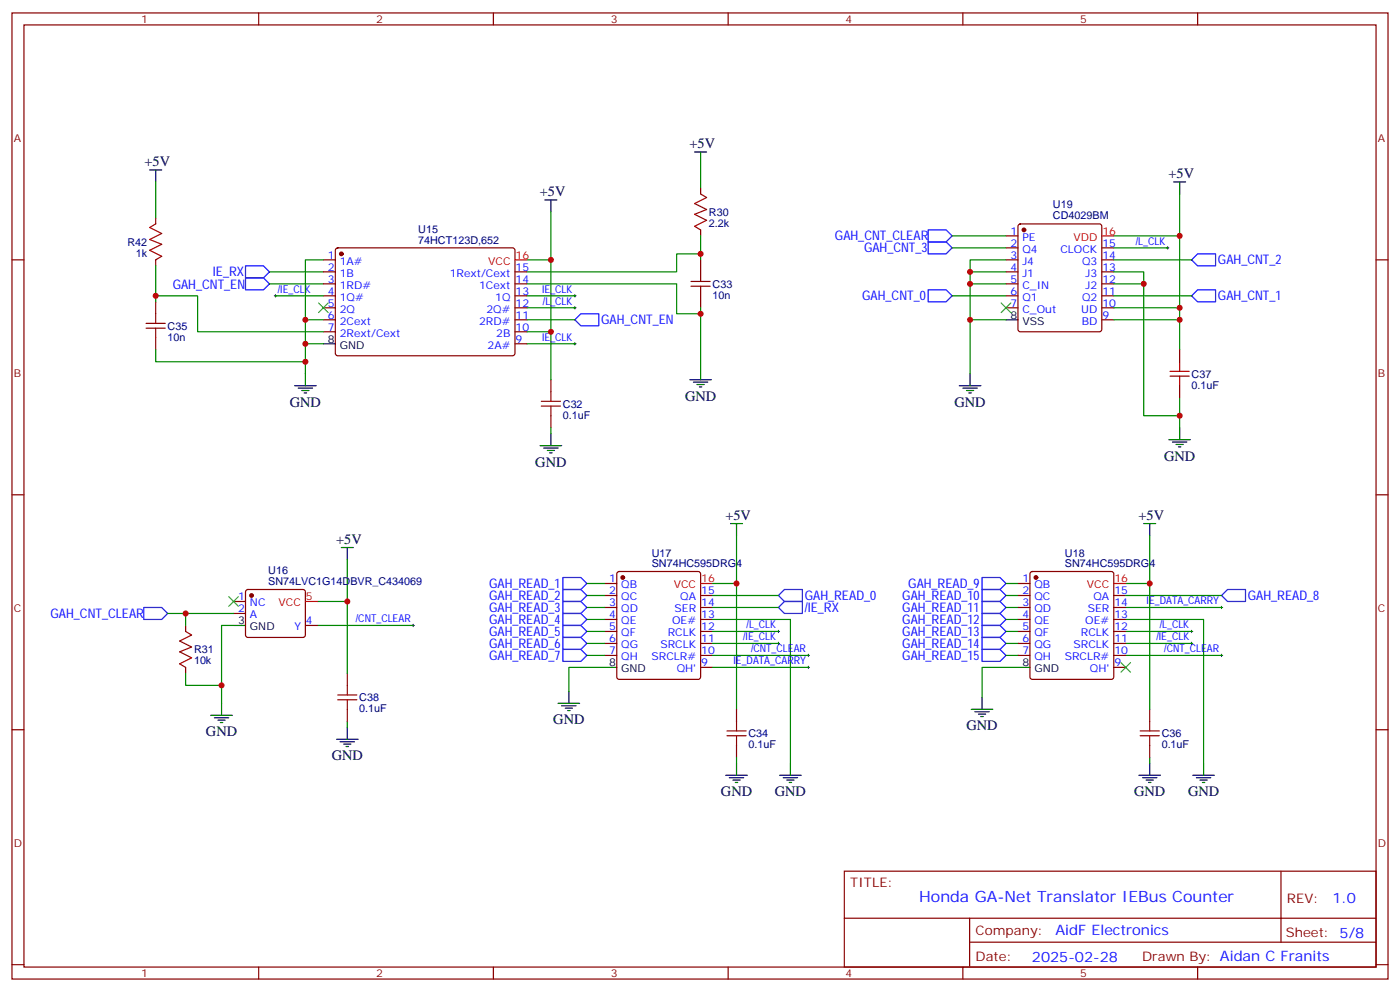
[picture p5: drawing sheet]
<svg xmlns="http://www.w3.org/2000/svg" width="412mm" height="292mm" viewBox="0 0 412 292" stroke-linecap="round" stroke-linejoin="round" font-family="sans-serif">
<g fill="none" stroke="#870000" stroke-width=".35">
<path d="M3.5 3.8h405.4v284.3h-405.4zM7.1 7.3h398.2v277.3h-398.2zM76.2 3.8v3.5M145.3 3.8v3.5M214.5 3.8v3.5M283.6 3.8v3.5M352.8 3.8v3.5M206.4 55.3v1.8M3.5 76.5h3.6M45.9 64.1v1.8M45.9 76.5v1.7M95.2 76.5h3.6"/>
<path d="M99 73.2l.5-.2h51.8l.4 .7-.1 30.6-.6 .4-51.8-.1-.4-.6v-30.3zM206.4 67.7v1.7M206.4 76.5v3.5M296.3 76.5h3.6M296.3 73h3.6M296.3 69.4h3.6M300.1 66.1l.5-.2h23.2l.5 .2 .3 .5v30.3l-.3 .5-.5 .2h-23.2l-.5-.2-.2-.5v-30.3zM324.6 76.5h3.5M324.6 73h3.5M405.3 76.5h3.6M45.9 88.8v3.6M45.9 99.4v3.5"/>
<path d="M95.2 80h3.6M95.2 83.5h3.6M95.2 87.1h3.6M95.2 90.6h3.6M95.2 94.1h3.6M95.2 97.6h3.6M151.7 80h3.5M151.7 83.5h3.5M151.7 87.1h3.5M151.7 90.6h3.5M151.7 94.1h3.5M151.7 97.6h3.5"/>
<path d="M206.4 87.1v3.5M296.3 80h3.6M296.3 83.5h3.6M296.3 87.1h3.6M296.3 90.6h3.6M324.6 80h3.5M324.6 83.5h3.5M324.6 87.1h3.5M324.6 90.6h3.5M324.6 94.1h3.5M151.7 101.2h3.5M162.3 111.8v3.5"/>
<path d="M347.5 102.9v3.6M347.5 113.5v3.6M162.3 122.3v3.6M3.5 145.6h3.6M405.3 145.6h3.6M68.8 177h3.5M72.6 173.7l.4-.2h16.3l.5 .2 .2 .5v12.7l-.3 .5-.4 .2h-16.3l-.5-.2-.2-.5v-12.7zM178.2 171.7h3.5M178.2 175.3h3.5M178.2 178.8h3.5M181.9 168.4l.5-.2h23.3l.5 .2 .2 .5v30.3l-.3 .5-.4 .3h-23.3l-.5-.3-.2-.5v-30.3zM206.4 175.3h3.5"/>
<path d="M206.4 178.8h3.5M299.9 171.7h3.5M299.9 175.3h3.5M299.9 178.8h3.5M303.6 168.4l.5-.2h23.3l.5 .2 .2 .5v30.3l-.3 .5-.4 .3h-23.3l-.5-.3-.2-.5v-30.3zM328.1 175.3h3.5M328.1 178.8h3.5M54.7 184.1v1.7M54.7 196.4v1.8M68.8 180.6h3.5M90 184.1h3.5M102.3 198.2v3.5"/>
<path d="M178.2 182.3h3.5M178.2 185.8h3.5M178.2 189.4h3.5M178.2 192.9h3.5M206.4 182.3h3.5M206.4 185.8h3.5M206.4 189.4h3.5M206.4 192.9h3.5M206.4 196.4h3.5M299.9 182.3h3.5M299.9 185.8h3.5M299.9 189.4h3.5"/>
<path d="M299.9 192.9h3.5M328.1 182.3h3.5M328.1 185.8h3.5M328.1 189.4h3.5M328.1 192.9h3.5M328.1 196.4h3.5M3.5 214.8h3.6M102.3 208.8v3.5M217 208.8v3.5M217 219.4v3.5M338.7 208.8v3.5M338.7 219.4v3.5"/>
<path d="M405.3 214.8h3.6M248.7 256.4h156.6v28.2h-156.6zM377.3 256.4v20.9M248.7 270.2h156.5M285.6 277.3h119.6M285.6 270.2v14.2M3.5 283.9h3.6M76.2 284.6v3.5M145.3 284.6v3.5M214.5 284.6v3.5M283.6 284.6v3.5M352.8 284.6v3.5"/>
<path d="M405.3 283.9h3.6"/>
</g>
<g fill="none" stroke="#000" stroke-width=".35">
<path d="M44.1 50h3.5M45.9 50v3.6M160.5 58.8h3.5M162.3 58.8v3.6M204.6 44.7h3.5M206.4 44.7v3.6M345.7 53.6h3.5M347.5 53.6v3.5M296.3 94.1h3.6M86.8 113.5h6.3M87.8 114.2h4.3M88.9 114.9h2.1"/>
<path d="M89.6 115.6h.7M90 110v3.5M95.2 101.2h3.6M203.2 111.8h6.3M204.3 112.5h4.2M205.3 113.2h2.1M206 113.9h.7M206.4 108.2v3.6M282.6 113.5h6.3M283.6 114.2h4.3M284.7 114.9h2.1M285.4 115.6h.7"/>
<path d="M285.8 110v3.5M159.1 131.2h6.4M160.2 131.9h4.2M161.2 132.6h2.1M161.9 133.3h.7M162.3 127.6v3.6M344.3 129.4h6.4M345.4 130.1h4.2M346.4 130.8h2.1M347.1 131.5h.7M347.5 125.9v3.5M215.2 154.1h3.5"/>
<path d="M217 154.1v3.5M336.9 154.1h3.5M338.7 154.1v3.5M100.5 161.1h3.6M102.3 161.1v3.6M68.8 184.1h3.5M178.2 196.4h3.5M299.9 196.4h3.5M62.1 210.5h6.3M63.1 211.2h4.3M64.2 211.9h2.1M64.9 212.7h.7"/>
<path d="M65.3 207v3.5M99.1 217.6h6.4M100.2 218.3h4.2M101.2 219h2.2M102 219.7h.7M102.3 214.1v3.5M164.4 207h6.3M165.5 207.7h4.2M166.5 208.4h2.1M167.2 209.1h.7M167.6 203.5v3.5M286.1 208.8h6.4"/>
<path d="M287.2 209.5h4.2M288.2 210.2h2.1M288.9 210.9h.7M289.3 205.2v3.6M213.8 228.2h6.3M214.8 228.9h4.3M215.9 229.6h2.1M216.6 230.3h.7M217 224.6v3.6M229.7 228.2h6.3M230.7 228.9h4.2M231.8 229.6h2.1"/>
<path d="M232.5 230.3h.7M232.8 224.6v3.6M335.5 228.2h6.3M336.5 228.9h4.3M337.6 229.6h2.1M338.3 230.3h.7M338.7 224.6v3.6M351.4 228.2h6.3M352.4 228.9h4.3M353.5 229.6h2.1M354.2 230.3h.7M354.5 224.6v3.6"/>
</g>
<g fill="none" stroke="#a10000" stroke-width=".35">
<path d="M206.4 57.1l1.7 1-3.5 1.8 3.5 1.8-3.5 1.4 3.5 1.7-3.5 1.8 1.8 1.1M45.9 65.9l-1.8 1.1 3.5 1.7-3.5 1.8 3.5 1.4-3.5 1.8 3.5 1.7-1.7 1.1M43 96.6h5.7M43 95.2h5.7M45.9 92.4v2.8M45.9 96.6v2.8M203.6 84.2h5.6M203.6 82.8h5.6M206.4 80v2.8M206.4 84.2v2.9M159.5 119.5h5.6M159.5 118.1h5.6"/>
<path d="M162.3 115.3v2.8M162.3 119.5v2.8M344.7 110.7h5.6M344.7 109.3h5.6M347.5 106.5v2.8M347.5 110.7v2.8M54.7 185.8l1.7 1.1-3.5 1.8 3.5 1.7-3.5 1.4 3.5 1.8-3.5 1.8 1.8 1M99.5 206h5.6M99.5 204.5h5.6M102.3 201.7v2.8M102.3 206v2.8M214.1 216.5h5.7"/>
<path d="M214.1 215.1h5.7M217 212.3v2.8M217 216.5v2.9M335.8 216.5h5.7M335.8 215.1h5.7M338.7 212.3v2.8M338.7 216.5v2.9"/>
</g>
<g fill="none" stroke="#008700" stroke-width=".35">
<path d="M45.9 53.6v10.5M206.4 48.3v7M347.5 57.1v12.3h-19.4M45.9 78.2v8.9M95.2 76.5h-5.2v17.6M162.3 62.4v14.1h-7.1M162.3 76.5v35.3M206.4 76.5v-1.8h-7.1v5.3h-44.1M206.4 69.4v5.3M280.5 73h15.8M280.5 69.4h15.8M296.3 76.5h-10.5v3.5"/>
<path d="M328.1 76.5h22.9M328.1 73h15.9M347.5 69.4v33.5M45.9 88.8v-1.7h12.3v10.5h37M79.4 83.5h15.8M79.4 80h15.8M81.1 87.1h14.1M95.2 94.1h-5.2v7.1M155.2 83.5h44.1v8.9h7.1M155.2 87.1h14.1M155.2 94.1h14.1M155.2 97.6h7.1"/>
<path d="M155.2 90.6h14.1M206.4 90.6v17.6M280.5 87.1h15.8M285.8 83.5h10.5M296.3 94.1h-10.5v15.9M296.3 80h-10.5v14.1M328.1 80h8.8v42.3h10.6M328.1 83.5h8.8M328.1 87.1h22.9M328.1 94.1h19.4M328.1 90.6h19.4M45.9 102.9v3.6h44.1"/>
<path d="M95.2 101.2h-5.2v8.8M155.2 101.2h14.1M347.5 117.1v8.8M162.3 125.9v1.7M217 157.6v14.1h-7.1M338.7 157.6v14.1h-7.1M93.5 177h8.8v21.2M102.3 164.7v12.3M172.9 178.8h5.3M172.9 175.3h5.3M172.9 171.7h5.3M209.9 178.8h19.4"/>
<path d="M209.9 175.3h19.4M217 171.7v37.1M296.3 178.8h3.6M296.3 175.3h3.6M296.3 171.7h3.6M331.6 178.8h28.2M331.6 175.3h28.2M338.7 171.7v37.1M49.4 180.6h19.4M54.7 198.2v3.5h10.6M54.7 180.6v3.5M68.8 184.1h-3.5v22.9"/>
<path d="M93.5 184.1h28.2M172.9 192.9h5.3M172.9 189.4h5.3M172.9 185.8h5.3M172.9 182.3h5.3M178.2 196.4h-10.6v7.1M209.9 182.3h22.9v42.3M209.9 192.9h28.2M209.9 196.4h28.2M209.9 189.4h19.4M209.9 185.8h19.4M296.3 192.9h3.6"/>
<path d="M296.3 189.4h3.6M296.3 185.8h3.6M296.3 182.3h3.6M299.9 196.4h-10.6v8.8M331.6 182.3h22.9v42.3M331.6 192.9h28.2M331.6 189.4h19.4M331.6 185.8h19.4M102.3 212.3v1.8M217 222.9v1.7M338.7 222.9v1.7"/>
</g>
<g fill="none" stroke="#00f" stroke-width=".35">
<path d="M72.3 78.2h5.3l1.8 1.8-1.8 1.8h-5.3zM273.4 67.7h5.3l1.8 1.7-1.8 1.8h-5.3zM273.4 71.2h5.3l1.8 1.8-1.8 1.7h-5.3zM351 76.5l1.8-1.8h5.3v3.5h-5.3zM72.3 81.8h5.3l1.8 1.7-1.8 1.8h-5.3zM169.3 94.1l1.8-1.7h5.3v3.5h-5.3zM273.4 85.3h5.3l1.8 1.8-1.8 1.7h-5.3zM351 87.1l1.8-1.8h5.3v3.5h-5.3zM42.3 178.8h5.3l1.8 1.8-1.8 1.7h-5.3zM165.8 173.5h5.3l1.8 1.8-1.8 1.7h-5.3zM165.8 170h5.3l1.8 1.7-1.8 1.8h-5.3zM165.8 177h5.3l1.8 1.8-1.8 1.8h-5.3z"/>
<path d="M229.3 178.8l1.8-1.8h5.3v3.6h-5.3zM229.3 175.3l1.8-1.8h5.3v3.5h-5.3zM289.3 170h5.3l1.7 1.7-1.7 1.8h-5.3zM289.3 173.5h5.3l1.7 1.8-1.7 1.7h-5.3zM289.3 177h5.3l1.7 1.8-1.7 1.8h-5.3zM361.6 173.5h5.3v3.5h-5.3l-1.8-1.7zM165.8 191.1h5.3l1.8 1.8-1.8 1.8h-5.3zM165.8 187.6h5.3l1.8 1.8-1.8 1.7h-5.3zM165.8 180.6h5.3l1.8 1.7-1.8 1.8h-5.3zM165.8 184.1h5.3l1.8 1.7-1.8 1.8h-5.3zM289.3 180.6h5.3l1.7 1.7-1.7 1.8h-5.3zM289.3 184.1h5.3l1.7 1.7-1.7 1.8h-5.3z"/>
<path d="M289.3 191.1h5.3l1.7 1.8-1.7 1.8h-5.3zM289.3 187.6h5.3l1.7 1.8-1.7 1.7h-5.3z"/>
</g>
<g fill="none" stroke="#000" stroke-width=".29">
<path d="M343.6 73h.7M344 72.6v.7M80.8 87.1h.7M81.1 86.7v.7M169 87.1h.7M169 90.6h.7M169.3 86.7v.7M169.3 90.2v.7M169 101.2h.7M169.3 100.8v.7M359.5 178.8h.7M359.8 178.4v.7"/>
<path d="M121.4 184.1h.7M121.7 183.7v.7M229 189.4h.7M229 185.8h.7M229.3 185.5v.7M229.3 189v.7M237.8 196.4h.7M237.8 192.9h.7M238.1 192.5v.8M238.1 196.1v.7M350.7 189.4h.7M350.7 185.8h.7"/>
<path d="M351 185.5v.7M351 189v.7M359.5 192.9h.7M359.8 192.5v.8"/>
</g>
<g fill="#870000" stroke="#870000" stroke-width=".35">
<circle cx="183.4" cy="170" r=".53"/>
<circle cx="100.5" cy="74.7" r=".53"/>
<circle cx="305.2" cy="170" r=".53"/>
<circle cx="301.6" cy="67.7" r=".53"/>
<circle cx="74.1" cy="175.3" r=".53"/>
</g>
<path d="M151.7 76.5h3.5M324.6 69.4h3.5M90 177h3.5M206.4 171.7h3.5M328.1 171.7h3.5" fill="none" stroke="#f00" stroke-width=".35"/>
<path d="M93.8 89.2l2.9 2.8M96.7 89.2l-2.9 2.8M294.9 89.2l2.8 2.8M297.7 89.2l-2.8 2.8M67.4 175.6l2.8 2.8M70.2 175.6l-2.8 2.8M330.2 195l2.8 2.8M333 195l-2.8 2.8" fill="none" stroke="#3c3" stroke-width=".35"/>
<g fill="#c00">
<circle cx="162.3" cy="76.5" r=".88"/>
<circle cx="206.4" cy="92.4" r=".88"/>
<circle cx="206.4" cy="74.7" r=".88"/>
<circle cx="217" cy="171.7" r=".88"/>
<circle cx="90" cy="106.5" r=".88"/>
<circle cx="90" cy="101.2" r=".88"/>
<circle cx="45.9" cy="87.1" r=".88"/>
<circle cx="162.3" cy="97.6" r=".88"/>
<circle cx="90" cy="94.1" r=".88"/>
<circle cx="338.7" cy="171.7" r=".88"/>
<circle cx="285.8" cy="94.1" r=".88"/>
<circle cx="285.8" cy="80" r=".88"/>
<circle cx="336.9" cy="83.5" r=".88"/>
<circle cx="347.5" cy="69.4" r=".88"/>
<circle cx="347.5" cy="122.3" r=".88"/>
<circle cx="347.5" cy="90.6" r=".88"/>
<circle cx="347.5" cy="94.1" r=".88"/>
<circle cx="102.3" cy="177" r=".88"/>
<circle cx="54.7" cy="180.6" r=".88"/>
<circle cx="65.3" cy="201.7" r=".88"/>
<circle cx="285.8" cy="83.5" r=".88"/>
</g>
<text font-size="4.6" fill="#00f" x="270.8" y="265.4">Honda GA-Net Translator IEBus Counter</text>
<g font-size="4.2">
<text x="203.1" y="43.6">+5V</text>
<text x="42.6" y="48.9">+5V</text>
<text x="344.2" y="52.4">+5V</text>
<text x="159" y="57.7">+5V</text>
<text x="85.4" y="119.7">GND</text>
<text x="201.8" y="117.9">GND</text>
<text x="281.2" y="119.7">GND</text>
<text x="157.7" y="137.3">GND</text>
<text x="342.9" y="135.6">GND</text>
<text x="213.7" y="153">+5V</text>
<text x="335.4" y="153">+5V</text>
<text x="99" y="160">+5V</text>
<text x="163" y="213.2">GND</text>
<text x="284.7" y="214.9">GND</text>
<text x="60.7" y="216.7">GND</text>
<text x="97.7" y="223.8">GND</text>
<text x="212.4" y="234.4">GND</text>
<text x="228.2" y="234.4">GND</text>
<text x="334.1" y="234.4">GND</text>
<text x="350" y="234.4">GND</text>
</g>
<g font-size="4.2" fill="#00f">
<text x="392.5" y="265.7">1.0</text>
<text x="310.9" y="275.2">AidF Electronics</text>
<text x="304" y="283">2025-02-28</text>
</g>
<g font-size="3.9" fill="#00f">
<text x="245.9" y="70.8">GAH_CNT_CLEAR</text>
<text x="254.5" y="74.3">GAH_CNT_3</text>
<text x="358.8" y="77.8">GAH_CNT_2</text>
<text x="62.7" y="81.3">IE_RX</text>
<text x="50.9" y="84.9">GAH_CNT_EN</text>
<text x="254" y="88.4">GAH_CNT_0</text>
<text x="358.8" y="88.3">GAH_CNT_1</text>
<text x="177.1" y="95.4">GAH_CNT_EN</text>
<text x="144.1" y="173.1">GAH_READ_1</text>
<text x="267.6" y="173.1">GAH_READ_9</text>
<text x="144.1" y="176.6">GAH_READ_2</text>
<text x="237.1" y="176.5">GAH_READ_0</text>
<text x="265.8" y="176.6">GAH_READ_10</text>
<text x="367.6" y="176.6">GAH_READ_8</text>
<text x="14.9" y="181.9">GAH_CNT_CLEAR</text>
<text x="144.1" y="183.6">GAH_READ_4</text>
<text x="144.1" y="180.1">GAH_READ_3</text>
<text x="237.1" y="180.2">/IE_RX</text>
<text x="265.8" y="180.1">GAH_READ_11</text>
<text x="265.8" y="183.6">GAH_READ_12</text>
<text x="144.1" y="190.7">GAH_READ_6</text>
<text x="144.1" y="187.2">GAH_READ_5</text>
<text x="265.8" y="187.2">GAH_READ_13</text>
<text x="265.8" y="190.7">GAH_READ_14</text>
<text x="144.1" y="194.2">GAH_READ_7</text>
<text x="265.8" y="194.2">GAH_READ_15</text>
</g>
<g font-size="3.9" fill="#800">
<text x="250.5" y="261">TITLE:</text>
<text x="379.1" y="265.7">REV:</text>
<text x="287.4" y="275.2">Company:</text>
<text x="378.7" y="275.8">Sheet: 5/8</text>
<text x="287.4" y="282.9">Date:</text>
<text x="336.4" y="282.9">Drawn By: Aidan C Franits</text>
</g>
<g font-size="3.2" fill="#800">
<text x="41.6" y="6.8">1</text>
<text x="110.8" y="6.8">2</text>
<text x="179.9" y="6.8">3</text>
<text x="249.1" y="6.8">4</text>
<text x="318.2" y="6.8">5</text>
<text x="4.1" y="41.9">A</text>
<text x="405.9" y="41.9">A</text>
<text x="4.1" y="111.1">B</text>
<text x="405.9" y="111.1">B</text>
<text x="4.1" y="180.2">C</text>
<text x="405.9" y="180.2">C</text>
<text x="4.1" y="249.3">D</text>
<text x="405.9" y="249.3">D</text>
<text x="41.6" y="287.6">1</text>
<text x="110.8" y="287.6">2</text>
<text x="179.9" y="287.6">3</text>
<text x="249.1" y="287.6">4</text>
<text x="318.2" y="287.6">5</text>
</g>
<g font-size="3.2" fill="#000080">
<text x="208.8" y="63.5">R30</text>
<text x="310.2" y="64.5">CD4029BM</text>
<text x="310.2" y="61.3">U19</text>
<text x="123.2" y="71.7">74HCT123D,652</text>
<text x="123.2" y="68.5">U15</text>
<text x="208.8" y="66.7">2.2k</text>
<text x="37.6" y="72.3">R42</text>
<text x="40" y="75.6">1k</text>
<text x="209.9" y="87.9">10n</text>
<text x="209.9" y="84.6">C33</text>
<text x="49.4" y="100.2">10n</text>
<text x="49.4" y="97">C35</text>
<text x="351" y="111.1">C37</text>
<text x="165.8" y="119.9">C32</text>
<text x="351" y="114.4">0.1uF</text>
<text x="165.8" y="123.2">0.1uF</text>
<text x="192" y="167">SN74HC595DRG4</text>
<text x="192" y="163.8">U17</text>
<text x="313.7" y="167">SN74HC595DRG4</text>
<text x="313.7" y="163.8">U18</text>
<text x="79" y="172.3">SN74LVC1G14DBVR_C434069</text>
<text x="79" y="169.1">U16</text>
<text x="57.1" y="195.5">10k</text>
<text x="57.1" y="192.3">R31</text>
<text x="105.8" y="209.6">0.1uF</text>
<text x="105.8" y="206.4">C38</text>
<text x="220.5" y="220.2">0.1uF</text>
<text x="220.5" y="217">C34</text>
<text x="342.2" y="220.2">0.1uF</text>
<text x="342.2" y="217">C36</text>
</g>
<g font-size="3.2" fill="#00f">
<text x="297.7" y="69.1">1</text>
<text x="301.2" y="70.8">PE</text>
<text x="96.6" y="76.1">1</text>
<text x="100.1" y="77.9">1A#</text>
<text x="297.7" y="76.1">3</text>
<text x="297.7" y="72.6">2</text>
<text x="301.2" y="77.9">J4</text>
<text x="301.2" y="74.4">Q4</text>
<text x="312.4" y="74.4">CLOCK</text>
<text x="318.7" y="77.9">Q3</text>
<text x="324.7" y="72.6">15</text>
<text x="324.7" y="76.1">14</text>
<text x="334.6" y="72.1">/L_CLK</text>
<text x="96.6" y="79.7">2</text>
<text x="96.6" y="83.2">3</text>
<text x="100.1" y="81.4">1B</text>
<text x="132.5" y="81.4">1Rext/Cext</text>
<text x="151.9" y="83.2">14</text>
<text x="151.9" y="79.7">15</text>
<text x="297.7" y="83.2">5</text>
<text x="297.7" y="79.7">4</text>
<text x="301.2" y="81.4">J1</text>
<text x="319.8" y="81.4">J3</text>
<text x="324.7" y="79.7">13</text>
<text x="324.7" y="83.2">12</text>
<text x="81.8" y="86.2">/IE_CLK</text>
<text x="96.6" y="86.7">4</text>
<text x="100.1" y="84.9">1RD#</text>
<text x="100.1" y="88.5">1Q#</text>
<text x="141.1" y="84.9">1Cext</text>
<text x="145.9" y="88.5">1Q</text>
<text x="151.9" y="86.7">13</text>
<text x="159.7" y="86.2">IE_CLK</text>
<text x="159.9" y="89.7">/L_CLK</text>
<text x="297.7" y="86.7">6</text>
<text x="301.2" y="88.5">Q1</text>
<text x="301.2" y="84.9">C_IN</text>
<text x="318.7" y="88.5">Q2</text>
<text x="319.8" y="84.9">J2</text>
<text x="324.7" y="86.7">11</text>
<text x="96.6" y="90.2">5</text>
<text x="96.6" y="93.8">6</text>
<text x="100.1" y="92">2Q</text>
<text x="100.1" y="95.5">2Cext</text>
<text x="141.1" y="95.5">2RD#</text>
<text x="143.3" y="92">2Q#</text>
<text x="151.9" y="93.8">11</text>
<text x="151.9" y="90.2">12</text>
<text x="297.7" y="90.2">7</text>
<text x="301.2" y="92">C_Out</text>
<text x="318.5" y="92">UD</text>
<text x="318.6" y="95.5">BD</text>
<text x="324.7" y="90.2">10</text>
<text x="324.7" y="93.8">9</text>
<text x="96.6" y="97.3">7</text>
<text x="100.1" y="99.1">2Rext/Cext</text>
<text x="146.2" y="99.1">2B</text>
<text x="151.9" y="100.8">9</text>
<text x="151.9" y="97.3">10</text>
<text x="159.7" y="100.3">IE_CLK</text>
<text x="143.6" y="102.6">2A#</text>
<text x="179.5" y="171.4">1</text>
<text x="183" y="173.1">QB</text>
<text x="301.2" y="171.4">1</text>
<text x="304.7" y="173.1">QB</text>
<text x="70.1" y="176.7">1</text>
<text x="73.6" y="178.4">NC</text>
<text x="179.5" y="174.9">2</text>
<text x="179.5" y="178.4">3</text>
<text x="183" y="176.7">QC</text>
<text x="200.4" y="176.7">QA</text>
<text x="206.6" y="178.4">14</text>
<text x="206.6" y="174.9">15</text>
<text x="301.2" y="174.9">2</text>
<text x="301.2" y="178.4">3</text>
<text x="304.7" y="176.7">QC</text>
<text x="322.1" y="176.7">QA</text>
<text x="328.3" y="178.4">14</text>
<text x="328.3" y="174.9">15</text>
<text x="337.7" y="177.9">IE_DATA_CARRY</text>
<text x="70.1" y="180.2">2</text>
<text x="73.6" y="182">A</text>
<text x="86.7" y="185.5">Y</text>
<text x="90.1" y="183.7">4</text>
<text x="104.8" y="183.2">/CNT_CLEAR</text>
<text x="179.5" y="182">4</text>
<text x="179.5" y="185.5">5</text>
<text x="183" y="180.2">QD</text>
<text x="183" y="183.7">QE</text>
<text x="198" y="183.7">OE#</text>
<text x="198.7" y="180.2">SER</text>
<text x="206.6" y="185.5">12</text>
<text x="206.6" y="182">13</text>
<text x="219.9" y="185">/L_CLK</text>
<text x="301.2" y="182">4</text>
<text x="301.2" y="185.5">5</text>
<text x="304.7" y="180.2">QD</text>
<text x="304.7" y="183.7">QE</text>
<text x="319.7" y="183.7">OE#</text>
<text x="320.4" y="180.2">SER</text>
<text x="328.3" y="185.5">12</text>
<text x="328.3" y="182">13</text>
<text x="341.6" y="185">/L_CLK</text>
<text x="179.5" y="189">6</text>
<text x="183" y="187.3">QF</text>
<text x="183" y="190.8">QG</text>
<text x="194.5" y="190.8">SRCLK</text>
<text x="196.7" y="187.3">RCLK</text>
<text x="206.6" y="189">11</text>
<text x="218.9" y="188.5">/IE_CLK</text>
<text x="301.2" y="189">6</text>
<text x="304.7" y="187.3">QF</text>
<text x="304.7" y="190.8">QG</text>
<text x="316.2" y="190.8">SRCLK</text>
<text x="318.4" y="187.3">RCLK</text>
<text x="328.3" y="189">11</text>
<text x="340.6" y="188.5">/IE_CLK</text>
<text x="179.5" y="192.5">7</text>
<text x="183" y="194.3">QH</text>
<text x="191.9" y="194.3">SRCLR#</text>
<text x="199.3" y="197.8">QH'</text>
<text x="206.6" y="196.1">9</text>
<text x="206.6" y="192.5">10</text>
<text x="216" y="195.5">IE_DATA_CARRY</text>
<text x="221.2" y="192">/CNT_CLEAR</text>
<text x="301.2" y="192.5">7</text>
<text x="304.7" y="194.3">QH</text>
<text x="313.6" y="194.3">SRCLR#</text>
<text x="321" y="197.8">QH'</text>
<text x="328.3" y="196.1">9</text>
<text x="328.3" y="192.5">10</text>
<text x="342.9" y="192">/CNT_CLEAR</text>
</g>
<g font-size="3.2" fill="#f00">
<text x="316.2" y="70.8">VDD</text>
<text x="324.7" y="69.1">16</text>
<text x="143.8" y="77.9">VCC</text>
<text x="151.9" y="76.1">16</text>
<text x="198.5" y="173.1">VCC</text>
<text x="206.6" y="171.4">16</text>
<text x="320.2" y="173.1">VCC</text>
<text x="328.3" y="171.4">16</text>
<text x="82.1" y="178.4">VCC</text>
<text x="90.1" y="176.7">5</text>
</g>
<g font-size="3.2">
<text x="297.7" y="93.8">8</text>
<text x="301.2" y="95.5">VSS</text>
<text x="96.6" y="100.8">8</text>
<text x="100.1" y="102.6">GND</text>
<text x="70.1" y="183.7">3</text>
<text x="73.6" y="185.5">GND</text>
<text x="179.5" y="196.1">8</text>
<text x="183" y="197.8">GND</text>
<text x="301.2" y="196.1">8</text>
<text x="304.7" y="197.8">GND</text>
</g>
</svg>
